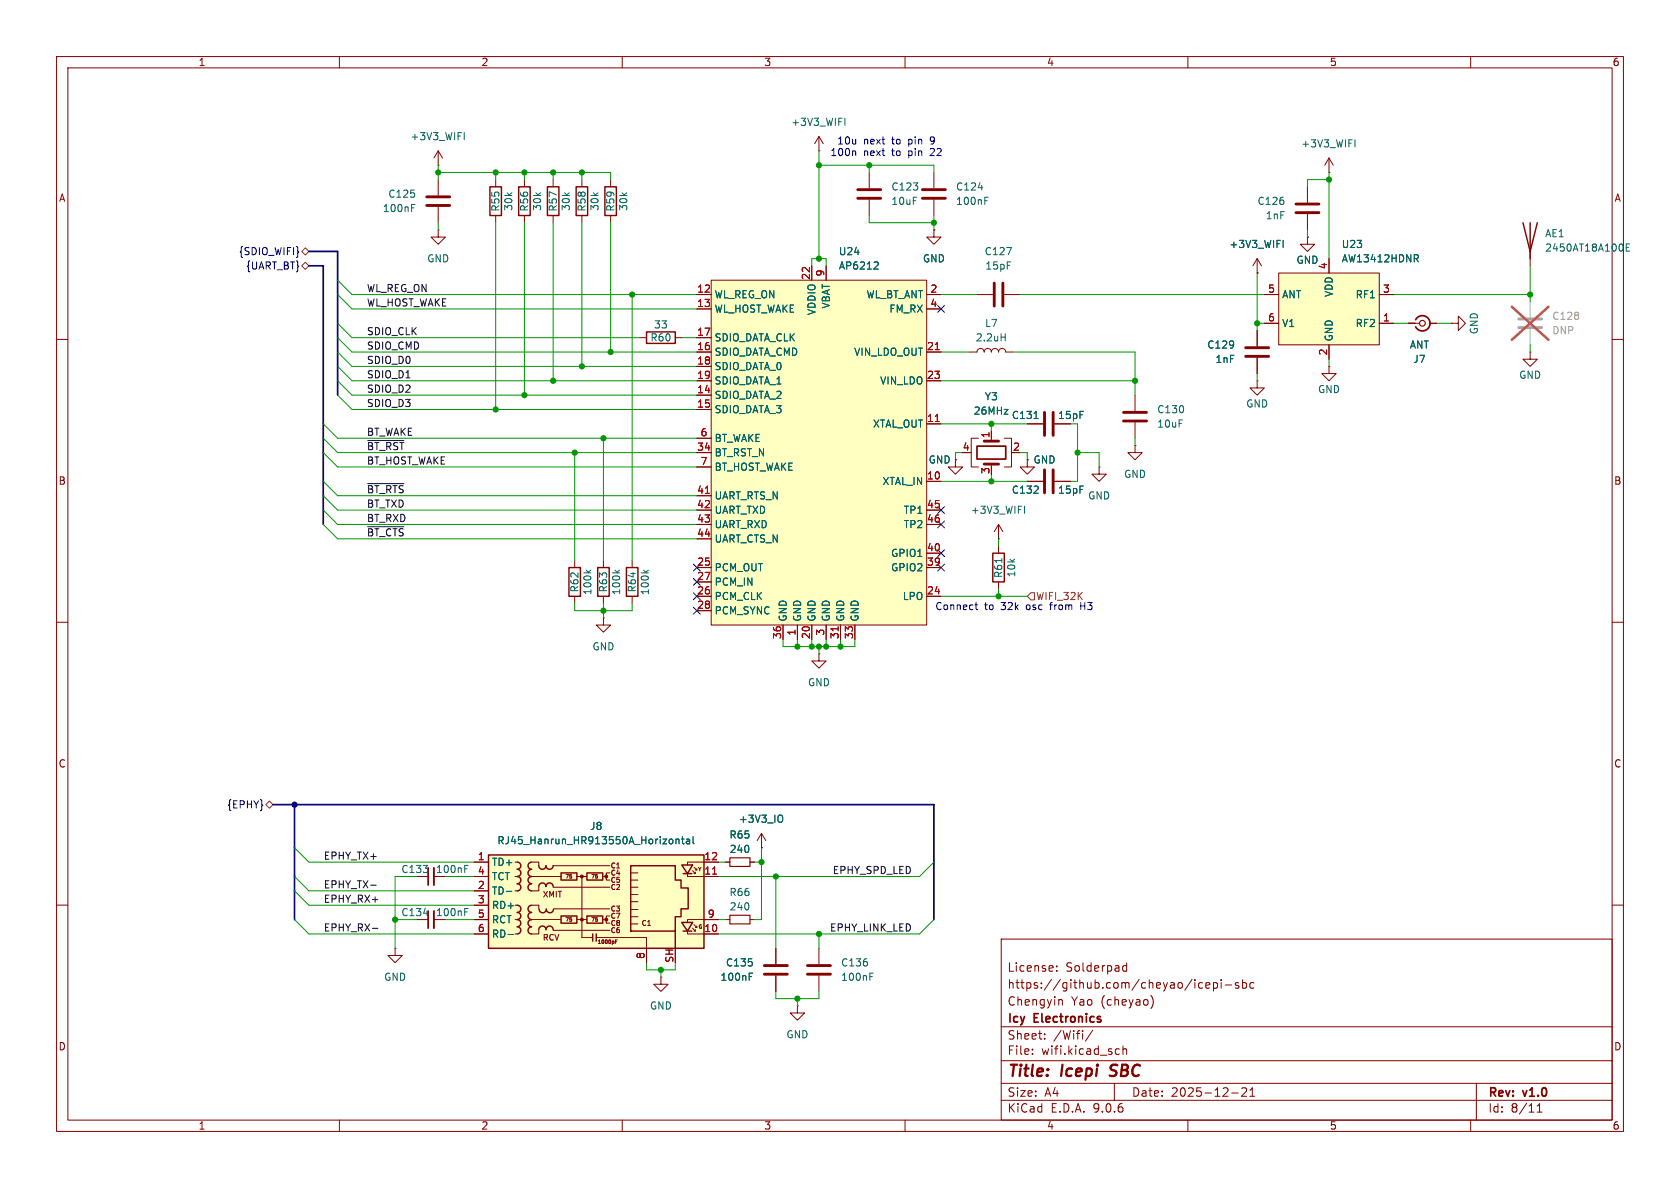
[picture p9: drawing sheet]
<svg xmlns="http://www.w3.org/2000/svg" width="297mm" height="210mm" viewBox="0 0 297 210" stroke-linecap="round" stroke-linejoin="round" font-family="sans-serif">
<g fill="none" stroke="#840000" stroke-width=".18">
<path d="M10 10h277v190h-277zM12 12h273v186h-273zM60 10v2M110 10v2M160 10v2M210 10v2M260 10v2M77.5 31.8v2.7M77.5 36.6v2.8M165.1 40.6v1.3h1.3l-1.3 1.3-1.3-1.3h1.3M165.1 40.6h.1M172.7 52.1h2.8"/>
<path d="M177.5 52.1h2.8M10 60h2M171.4 62.2h1.3a.64 .64 0 0 1 .7-.6 .64 .64 0 0 1 .6 .6 .64 .64 0 0 1 .6-.6 .64 .64 0 0 1 .7 .6 .64 .64 0 0 1 .6-.6 .64 .64 0 0 1 .6 .6 .64 .64 0 0 1 .7-.6 .64 .64 0 0 1 .6 .6h1.3M173 77.5h-1.3v5.1h1.3M175.3 76.2v1.3M177.5 77.5h1.3v5.1h-1.3M181.6 74.9h2.8M186.4 74.9h2.8M270.5 62.2v1.3h1.3l-1.3 1.3-1.3-1.3h1.3M270.5 62.2h.1M285 60h2M101.6 99.1v1.2"/>
<path d="M106.7 99.1v1.2M111.8 99.1v1.2M171.4 80h.3M175.3 82v.6M176.5 95.3h.1M176.5 92.7l-.7 1.3M176.5 92.7l.8 1.3M176.5 92.7v2.6M176.5 96.5v1.3M181.6 85.1h2.8M186.4 85.1h2.8M194.3 82.6v1.2h1.3l-1.3 1.3-1.3-1.3h1.3"/>
<path d="M194.3 82.6h.1M10 110h2M101.6 105.4v1.3M106.7 105.4v1.3M111.8 105.4v1.3M176.5 102.9v1.2M285 110h2M128.3 152.4h.7M132.6 152.4h.7M134.6 149.9h.1M134.6 147.3l-.7 1.3M134.6 147.3l.8 1.3"/>
<path d="M134.6 147.3v2.6M10 160h2M69.8 167.6v1.3h1.3l-1.3 1.3-1.2-1.3h1.2M69.8 167.6h.1M73.7 162.6h2M177 166h108v32h-108zM186.8 171.6v.1M186.8 170.8v.1M187.4 176.7h.2l.2 .2v.8M198.5 171.4l.2 .3 .5-.1M199.2 170.2v1.5M199.2 170.8l-.5-.1-.2 .3"/>
<path d="M203.5 176.1a1.74 1.74 0 0 1 0 2.2M212.6 173.8l-.4-.1-.3 .3v.4l.1 .2h.6M213.2 174.2l.7-.1-.1-.3-.4-.1-.2 .2v.7h.6M214.5 173.8l.5-.1 .2 .3v.4l-.1 .2h-.6M214.5 173.7v1.5M215.9 173.2v.1M215.9 173.7v1M216.6 174.1h1.1M219 173.8l-.4-.1-.2 .2 .1 .2 .5 .2v.3h-.6M219.7 173.8l.4-.1 .3 .3v.4l-.2 .2h-.5M219.7 173.2v1.5M221.7 173.8l-.5-.1-.2 .3v.4l.1 .2h.6"/>
<path d="M285 160h2M60 198v2M110 198v2M160 198v2M177 194.5h108M177 191.5h108M177 187.5h108M177 181.5h108M182.5 186.3v.1M182.5 185.5v.1M184.7 183.6v.1M184.7 182.8v.1"/>
<path d="M193.2 182.1l-1.3 2M197 191.5v3M197.5 185.4l.4 .1M197.9 186.3l-.4 .1M198.5 185.5l.2-.1 .4 .1 .1 .9M198.5 184.9v1.5M210 198v2M217.7 193.2h1.2M219.5 192.4l.6-.1 .2 .1 .1 .3-.9 1.1h.9M221 193.8h.8M221 192.7l.4-.4v1.5M260 198v2"/>
<path d="M261 191.5v6.5M271.7 196.6h.9M271.7 195.5l.5-.4v1.5"/>
</g>
<path d="M196.2 190.1l.2 .1M196.5 188.4l-.1 .2v.4" fill="none" stroke="#840000" stroke-width=".4"/>
<path d="M75.4 34.8h4.1M75.4 36.3h4.1M175.8 50v4.1M177.3 50v4.1M174 78h2.5M184.7 72.9v4.1M186.2 72.9v4.1M174 82h2.5M184.7 83.1v4M186.2 83.1v4" fill="none" stroke="#840000" stroke-width=".51"/>
<path d="M175.5 97.8h2v5.1h-2zM100.6 100.3h2v5.1h-2zM105.7 100.3h2v5.1h-2zM110.7 100.3h2.1v5.1h-2.1z" fill="none" stroke="#840000" stroke-width=".25"/>
<g fill="none" stroke="#006464" stroke-width=".18">
<path d="M72.8 36.7h.4M72.8 36.1h.6M177 59.6h.7M177.7 59v1.3M178 43.8h.8l-.5 1.2M182.8 74h.7M177.1 98.7v.8M181.1 89.5v1.2M103.6 100.8l.5 .5M104.5 100.8l-.5 .3M108.7 100.8l.5 .5M109.5 100.8l-.4 .3"/>
<path d="M113.8 100.8l.5 .5M114.6 100.8l-.5 .3M138.1 144.1l.1 .1a.81 .81 0 0 1-.1 1.2M74.9 161.4h.8M82.2 161.2h.4M82.2 160.6h.6"/>
</g>
<path d="M172.7 78.9h5.1v2.3h-5.1zM75.7 161v3.1" fill="none" stroke="#840000" stroke-width=".3"/>
<path d="M76.7 161v3.1" fill="none" stroke="#840000" stroke-width=".33"/>
<path d="M129 151.6h3.6v1.6h-3.6z" fill="none" stroke="#840000" stroke-width=".2"/>
<path d="M86.4 151.1h38.1v16.5h-38.1z" fill="#ffffc2"/>
<g fill="#840000" stroke="#840000" stroke-width=".18">
<circle cx="102.9" cy="154.9" r=".25"/>
<circle cx="102.9" cy="162.6" r=".25"/>
<circle cx="107.2" cy="154.9" r=".25"/>
<circle cx="107.2" cy="162.6" r=".25"/>
</g>
<g fill="none" stroke="#840000" stroke-width=".18">
<path d="M168.9 81.3v1.3h1.3l-1.3 1.2-1.3-1.2h1.3M168.9 81.3h.1M73.7 154.9h2M83.8 154.9h2.6M83.8 152.4h2.6M83.8 157.5h2.6M91.1 154.9h.3M91.1 152.4h.3M91.1 157.5h.3M94 152.4h1.2v.6M94 154.9h5.2M95.2 156.8v.7h-1.2"/>
<path d="M97.8 153h10M97.8 156.8h10M102 154.9h1.8M102.9 154.9v10.8h1.9M106.7 154.9h.5M107.8 154.3h-.6v1.3h.6M111.5 156.8h1.3M111.5 158.1h1.3M111.5 159.4h1.3M111.5 154.3h1.3M111.5 155.6h1.3M121.5 154.4v.5h5.5"/>
<path d="M122.4 153.9l.5 .5h-.2M122.7 153.3l.5 .5h-.3M122.9 154.2v.2M127 152.4h-5.5v.5M83.8 162.6h2.6M83.8 160h2.6M83.8 165.1h2.6M91.1 162.6h.3M91.1 160h.3M91.1 165.1h.3M94 160h1.2v.7M94 162.6h5.1"/>
<path d="M95.2 164.5v.6h-1.2M97.8 164.5h10M97.9 160.7h9.9M102 162.6h1.8M105.4 165.7h8.9v4.5M106.7 162.6h.5M107.8 161.9h-.6v1.3h.6M108.8 166.5h.2M109.1 166.1h-.3v.7M111.5 160.8h1.3M111.5 162.1h1.3M111.5 163.3h1.3"/>
<path d="M121.5 164.6v.5h5.5M122.4 164.1l.5 .5h-.2M122.7 163.4l.5 .6h-.3M122.9 164.3v.3M127 162.6h-5.5v.5"/>
</g>
<g fill="none" stroke="#840000" stroke-width=".25">
<path d="M86.4 151.1h38.1v16.5h-38.1zM91.4 152.4a.63 .63 0 0 1 .7 .6 .63 .63 0 0 1-.7 .7 .64 .64 0 0 1 .7 .6 .64 .64 0 0 1-.7 .6 .64 .64 0 0 1 .7 .7 .64 .64 0 0 1-.7 .6M91.4 156.2a.64 .64 0 0 1 .7 .6 .64 .64 0 0 1-.7 .7M94 152.4a.63 .63 0 0 0-.6 .6 .63 .63 0 0 0 .6 .7 .64 .64 0 0 0-.7 .6 .64 .64 0 0 0 .7 .6 .64 .64 0 0 0-.7 .7 .64 .64 0 0 0 .7 .6M94 156.2a.63 .63 0 0 0-.6 .6 .63 .63 0 0 0 .6 .7M97.8 153a.64 .64 0 0 1-.6 .7 .64 .64 0 0 1-.7-.7 .64 .64 0 0 1-.6 .7 .64 .64 0 0 1-.7-.7M97.8 156.7a.64 .64 0 0 0-.6-.6 .64 .64 0 0 0-.7 .6 .64 .64 0 0 0-.6-.6 .64 .64 0 0 0-.7 .6M99.2 154.3h2.8v1.3h-2.8zM103.8 154.3h2.8v1.3h-2.8zM111.5 153h7.9v2.6h1v1.4h1.3v3.7h-1.3v1.4h-1v2.5h-7.9zM120.5 152.9h1.9l-.9 1.5zM120.8 154.4h1.5"/>
<path d="M91.4 160a.64 .64 0 0 1 .7 .7 .64 .64 0 0 1-.7 .6M91.4 161.3a.63 .63 0 0 1 .7 .6 .63 .63 0 0 1-.7 .7 .64 .64 0 0 1 .7 .6 .64 .64 0 0 1-.7 .6 .64 .64 0 0 1 .7 .7 .64 .64 0 0 1-.7 .6M94 160a.63 .63 0 0 0-.6 .7 .63 .63 0 0 0 .6 .6M94 161.3a.63 .63 0 0 0-.6 .6 .63 .63 0 0 0 .6 .7 .64 .64 0 0 0-.7 .6 .64 .64 0 0 0 .7 .6 .64 .64 0 0 0-.6 .7 .64 .64 0 0 0 .6 .6M97.8 164.3a.64 .64 0 0 0-.6-.6 .64 .64 0 0 0-.7 .6 .64 .64 0 0 0-.6-.6 .64 .64 0 0 0-.7 .6M97.9 160.7a.64 .64 0 0 1-.7 .7 .64 .64 0 0 1-.6-.7 .64 .64 0 0 1-.7 .7 .64 .64 0 0 1-.6-.7M99.2 161.9h2.8v1.3h-2.8zM103.8 161.9h2.8v1.3h-2.8zM104.8 165.1v1.3M105.4 165.1v1.3M119.4 164.6v3M120.5 163.1h1.9l-.9 1.5z"/>
<path d="M120.8 164.6h1.5"/>
</g>
<path d="M82.2 153.6h.4M82.2 153h.6M89.5 157.6h1M118.7 148.3l.3 .3v.3l-.3 .3M119.5 148.4l.2-.1 .3 .1v.8M119.5 148.3v.9M120.5 148.3h.5M120.6 147.9v1.1l.4 .2M121.4 148.4h.5v.8M121.9 148.6l-.4 .1-.2 .2 .2 .3 .4-.1M122.5 147.9v1.1l.2 .2M89.8 165.2h1" fill="none" stroke="#006464" stroke-width=".18"/>
<path d="M126 154.5h.7" fill="none" stroke="#a90000" stroke-width=".18"/>
<path d="M75.7 153.4v3.1" fill="none" stroke="#840000" stroke-width=".3"/>
<path d="M76.7 153.4v3.1" fill="none" stroke="#840000" stroke-width=".33"/>
<path d="M125.7 49.5h38.1v61h-38.1z" fill="#ffffc2"/>
<g fill="none" stroke="#840000" stroke-width=".18">
<path d="M77.5 29.2h.1M77.5 26.7l-.8 1.2M77.5 26.7l.7 1.2M77.5 26.7v2.5M87.6 31.8v1.2M87.6 38.1v1.3M92.7 31.8v1.2M92.7 38.1v1.3M97.8 31.8v1.2M97.8 38.1v1.3M77.5 40.6v1.3h1.2l-1.2 1.3-1.3-1.3h1.3M77.5 40.6h.1"/>
<path d="M123.2 52.1h2.5M123.2 54.6h2.5M123.2 59.7h2.5M125.7 49.5h38.1v61h-38.1zM143.5 47v2.5M146 47v2.5M163.8 52.1h2.6M163.8 54.6h2.6M248.9 57.2h2.1M252.7 57.2h1.3M256.5 57.2h1.3v1.2l1.3-1.2-1.3-1.3v1.3M256.5 57.2h.1"/>
<path d="M270.5 44.5v2.5M123.2 62.2h2.5M123.2 64.8h2.5M123.2 67.3h2.5M123.2 69.9h2.5M123.2 72.4h2.5M123.2 77.5h2.5M163.8 62.2h2.6M163.8 67.3h2.6M163.8 74.9h2.6M200.7 78.7v1.3h1.2l-1.2 1.3-1.3-1.3h1.3M200.7 78.7h.1"/>
<path d="M200.7 69.9v2.7M200.7 74.7v2.8M234.9 64.8v1.2h1.3l-1.3 1.3-1.2-1.3h1.2M234.9 64.8h.1M123.2 80h2.5M123.2 82.6h2.5M123.2 87.6h2.5M123.2 90.2h2.5M123.2 92.7h2.5M123.2 95.3h2.5M163.8 90.2h2.6M163.8 92.7h2.6"/>
<path d="M163.8 85.1h2.6M163.8 97.8h2.6M181.6 81.3v1.3h1.3l-1.3 1.2-1.3-1.2h1.3M181.6 81.3h.1M123.2 100.3h2.5M123.2 102.9h2.5M123.2 105.4h2.5M123.2 108h2.5M138.4 110.5v2.5M141 110.5v2.5M143.5 110.5v2.5M146 110.5v2.5"/>
<path d="M148.6 110.5v2.5M151.1 110.5v2.5M163.8 100.3h2.6M163.8 105.4h2.6M116.8 172.7v1.3h1.3l-1.3 1.3-1.2-1.3h1.2M116.8 172.7h.1M128.3 162.6h.7M132.6 162.6h.7M137.2 167.6v2.8M137.2 172.5v2.8M141 177.8v1.3h1.2l-1.2 1.2-1.3-1.2h1.3M141 177.8h.1"/>
<path d="M144.8 167.6v2.8M144.8 172.5v2.8"/>
</g>
<path d="M165.3 61.8h.8M165.3 74.5h.8M124.7 87.2h.7M148.2 110.8v.7" fill="none" stroke="#a90000" stroke-width=".18"/>
<path d="M82.1 23.4v1.3M155 46.3l.3 .2-.1 .3-.7 .8h.8M287.5 43.7h.4M288.1 43.1h-.6v1.3h.6M132.5 172.6h.4M132.5 172h.6M153.8 172.6h.4M153.8 172h.6" fill="none" stroke="#006464" stroke-width=".18"/>
<g fill="none" stroke="#840000" stroke-width=".2">
<path d="M129 161.8h3.6v1.5h-3.6z"/>
<circle cx="251.5" cy="57.2" r=".51"/>
</g>
<path d="M86.6 33h2v5.1h-2zM91.7 33h2v5.1h-2zM96.8 33h2v5.1h-2zM269.2 39.4l1.3 5.1 1.3-5.1M270.5 39.4v6.3" fill="none" stroke="#840000" stroke-width=".25"/>
<path d="M198.6 72.9h4.1M198.6 74.4h4.1M135.1 170.7h4.1M135.1 172.2h4.1M142.7 170.7h4.1M142.7 172.2h4.1" fill="none" stroke="#840000" stroke-width=".51"/>
<path d="M250.3 56.5a1.35 1.35 0 0 1 2-.4 1.35 1.35 0 0 1 0 2.1 1.35 1.35 0 0 1-2-.4" fill="none" stroke="#840000" stroke-width=".3"/>
<path d="M226.1 48.3h17.7v12.7h-17.7z" fill="#ffffc2"/>
<g fill="none" stroke="#840000" stroke-width=".18">
<path d="M102.9 31.8v1.2M102.9 38.1v1.3M107.9 31.8v1.2M107.9 38.1v1.3M144.8 26.7h.1M144.8 24.1l-.8 1.3M144.8 24.1l.7 1.3M144.8 24.1v2.6M153.7 30.5v2.8M153.7 35.3v2.8M165.1 30.5v2.8M165.1 35.3v2.8"/>
<path d="M231.1 33v2.8M231.1 37.8v2.8M234.9 30.5h.1M234.9 27.9v2.6M234.9 27.9l-.7 1.3M234.9 27.9l.8 1.3M113 59.7h1.3M119.4 59.7h1.2M123.2 52.1h2.5M123.2 59.7h2.5M123.2 54.6h2.5M143.5 47v2.5"/>
<path d="M146 47v2.5M163.8 52.1h2.6M163.8 54.6h2.6M165.1 40.6h.1M222.2 48.3h.1M222.2 45.7v2.6M222.2 58.4v2.8M222.2 45.7l-.7 1.3M222.2 45.7l.8 1.3M223.5 52.1h2.6M223.5 57.2h2.6M226.1 48.3h17.7v12.7h-17.7z"/>
<path d="M231.1 41.9v1.3h1.3l-1.3 1.3-1.2-1.3h1.2M231.1 41.9h.1M234.9 45.7v2.6M243.8 52.1h2.6M243.8 57.2h2.6M248.9 57.2h1.3M252.7 57.2h1.3M123.2 62.2h2.5M123.2 64.8h2.5M123.2 67.3h2.5M123.2 69.9h2.5M123.2 72.4h2.5"/>
<path d="M123.2 77.5h2.5M163.8 62.2h2.6M163.8 67.3h2.6M163.8 74.9h2.6M175.3 76.2v1.3M181.6 74.9h2.8M186.4 74.9h2.8M222.2 67.3v1.3h1.3l-1.3 1.3-1.2-1.3h1.2M222.2 67.3h.1M222.2 63.2v2.8M234.9 61v2.5M123.2 80h2.5"/>
<path d="M123.2 82.6h2.5M123.2 87.6h2.5M123.2 90.2h2.5M123.2 92.7h2.5M123.2 95.3h2.5M163.8 90.2h2.6M163.8 92.7h2.6M163.8 85.1h2.6M163.8 97.8h2.6M168.9 81.3h.1M181.6 81.3h.1M181.6 85.1h2.8"/>
<path d="M186.4 85.1h2.8M106.7 109.2v1.3h1.2l-1.2 1.3-1.3-1.3h1.3M106.7 109.2h.1M123.2 100.3h2.5M123.2 102.9h2.5M123.2 105.4h2.5M123.2 108h2.5M138.4 110.5v2.5M141 110.5v2.5M143.5 110.5v2.5M144.8 115.6v1.2h1.2l-1.2 1.3-1.3-1.3h1.3M144.8 115.6h.1"/>
<path d="M146 110.5v2.5M148.6 110.5v2.5M151.1 110.5v2.5M163.8 100.3h2.6M163.8 105.4h2.6M83.8 152.4h2.6M83.8 154.9h2.6M83.8 157.5h2.6M124.5 152.4h2.5M124.5 154.9h2.5M128.3 152.4h.7M132.6 152.4h.7"/>
<path d="M134.6 149.9h.1M83.8 160h2.6M83.8 162.6h2.6M83.8 165.1h2.6M114.3 167.6v2.6M124.5 162.6h2.5M124.5 165.1h2.5M137.2 167.6v2.8M137.2 172.5v2.8"/>
</g>
<g fill="none" stroke="#006464" stroke-width=".18">
<path d="M149.4 20.9v1.3M173 33.2h.7M174.1 35.5h.4M174.1 34.9h.6M239.5 24.7v1.3M155 46.3l.3 .2-.1 .3-.7 .8h.8M226.8 42.5v1.3M250.3 45.7l.5 .6M250.5 45l.3 .3-.1 .3-.2 .1M182.8 74h.7M89.5 157.6h1M118.7 148.3l.3 .3v.3l-.3 .3"/>
<path d="M119.5 148.4l.2-.1 .3 .1v.8M119.5 148.3v.9M120.5 148.3h.5M120.6 147.9v1.1l.4 .2M121.4 148.4h.5v.8M121.9 148.6l-.4 .1-.2 .2 .2 .3 .4-.1M122.5 147.9v1.1l.2 .2M138.1 144.1l.1 .1a.81 .81 0 0 1-.1 1.2M89.8 165.2h1M132.5 172.6h.4M132.5 172h.6"/>
</g>
<path d="M151.6 33.5h4.1M151.6 35.1h4.1M163.1 33.5h4M163.1 35.1h4M229.1 36.1h4.1M229.1 37.6h4.1M220.2 61.5h4.1M220.2 63h4.1" fill="none" stroke="#840000" stroke-width=".51"/>
<path d="M268.5 56.4h4M268.5 57.9h4" fill="none" stroke="#a1a1a1" stroke-width=".51"/>
<path d="M270.5 53.3v2.8M270.5 58.2v2.8" fill="none" stroke="#a1a1a1" stroke-width=".18"/>
<path d="M267.3 54.2l6.4 5.9M273.7 54.2l-6.4 5.9" fill="none" stroke="#e65255" stroke-width=".46"/>
<path d="M101.9 33h2v5.1h-2zM106.9 33h2.1v5.1h-2.1zM114.3 58.7h5.1v2h-5.1z" fill="none" stroke="#840000" stroke-width=".25"/>
<path d="M53.3 47l.7-.6 .6 .6-.6 .6zM53.3 44.5l.7-.7 .6 .7-.6 .6zM182.2 104.8h.7v1.2h-.7l-.6-.6zM47.6 141.6l.7 .6-.7 .7-.6-.7z" fill="none" stroke="#725600" stroke-width=".18"/>
<path d="M65 77.9h6.4M65 93.1h6.4M65 85.5h6.4M65.5 156.5h1M65.8 164.1h1" fill="none" stroke="#0f0f0f" stroke-width=".18"/>
<path d="M54.6 47h2.5v45.7M54.6 44.5h5.1v25.4M48.3 142.2h116.8v20.4M52.1 142.2v20.4" fill="none" stroke="#000084" stroke-width=".3"/>
<g fill="none" stroke="#009600" stroke-width=".18">
<path d="M77.5 30.5h30.4v1.3M77.5 29.2v2.6M77.5 39.4v1.2M87.6 30.5v1.3M87.6 39.4v33M92.7 30.5v1.3M92.7 39.4v30.5M97.8 30.5v1.3M97.8 39.4v27.9M102.9 30.5v1.3M102.9 39.4v25.4M107.9 39.4v22.8"/>
<path d="M144.8 26.7v19M144.8 29.2h20.3v1.3M153.7 29.2v1.3M153.7 38.1v1.3h11.4M165.1 38.1v2.5M234.9 30.5v15.2M234.9 31.8h-3.8v1.2M59.7 49.5l2.5 2.6h61M59.7 59.7l2.5 2.5h61M59.7 57.2l2.5 2.5h50.8M59.7 52.1l2.5 2.5h61M111.8 52.1v47"/>
<path d="M120.6 59.7h2.6M143.5 47v-1.3h2.5v1.3M166.4 52.1h6.3M180.3 52.1h43.2M222.2 57.2h1.3M222.2 48.3v10.1M231.1 40.6v1.3M246.4 52.1h24.1M246.4 57.2h2.5M254 57.2h2.5M270.5 47v6.3M57.1 74.9l2.6 2.6h63.5"/>
<path d="M57.1 77.5l2.6 2.5h63.5M59.7 64.8l2.5 2.5h61M59.7 69.9l2.5 2.5h61M59.7 67.3l2.5 2.6h61M59.7 62.2l2.5 2.6h61M106.7 77.5v21.6M166.4 67.3h34.3M166.4 62.2h5M166.4 74.9h15.2M175.3 74.9v1.3M179.1 62.2h21.6v7.7M190.5 74.9v10.2h-1.3"/>
<path d="M200.7 77.5v1.2M222.2 66v1.3M234.9 63.5v1.3M270.5 61v1.2M57.1 87.6l2.6 2.6h63.5M57.1 80l2.6 2.6h63.5M57.1 85.1l2.6 2.5h63.5M57.1 90.2l2.6 2.5h63.5M57.1 92.7l2.6 2.6h63.5M101.6 80v19.1M166.4 85.1h15.2M170.2 80h-1.3v1.3"/>
<path d="M175.3 83.8v1.3M176.5 95.3v1.2M180.3 80h1.3v1.3M190.5 80h3.8v2.6M101.6 106.7v1.3h10.2v-1.3M106.7 106.7v2.5M138.4 113v1.3h12.7v-1.3M141 113v1.3M143.5 113v1.3M144.8 114.3v1.3M146 113v1.3M148.6 113v1.3"/>
<path d="M166.4 105.4h15.2M176.5 104.1v1.3M52.1 149.9l2.5 2.5h29.2M52.1 157.5l2.5 2.5h29.2M52.1 154.9l2.5 2.6h29.2M73.7 154.9h-3.9v12.7M78.7 154.9h5.1M127 152.4h1.3M133.3 152.4h1.3M134.6 149.9v12.7h-1.3M137.2 154.9v12.7M165.1 152.4l-2.5 2.5h-35.6"/>
<path d="M52.1 162.6l2.5 2.5h29.2M69.8 162.6h3.9M78.7 162.6h5.1M114.3 170.2v1.3h5.1v-1.3M116.8 171.5v1.2M127 162.6h1.3M137.2 175.3v1.2h7.6v-1.2M141 176.5v1.3M144.8 165.1v2.5M165.1 162.6l-2.5 2.5h-35.6"/>
</g>
<g fill="none" stroke="#000084" stroke-width=".18">
<path d="M165.8 54l1.2 1.2M167 54l-1.2 1.2M122.6 99.7l1.2 1.2M123.8 99.7l-1.2 1.2M165.8 89.6l1.2 1.2M165.8 92.1l1.2 1.2M165.8 97.2l1.2 1.2M165.8 99.7l1.2 1.2M167 89.6l-1.2 1.2M167 92.1l-1.2 1.2M167 97.2l-1.2 1.2M167 99.7l-1.2 1.2"/>
<path d="M122.6 107.3l1.2 1.3M122.6 104.8l1.2 1.2M122.6 102.3l1.2 1.2M123.8 107.3l-1.2 1.3M123.8 104.8l-1.2 1.2M123.8 102.3l-1.2 1.2"/>
</g>
<path d="M151.1 26.7l.2 .1v.7M172.4 106.9h.5M172.6 106.5v1.1l.3 .2M191.1 106.5v1.3M191.1 107.1h.7" fill="none" stroke="#0000c2" stroke-width=".18"/>
<path d="M165.3 61.8h.8M165.3 74.5h.8M124.7 87.2h.7M148.2 110.8v.7M126 154.5h.7" fill="none" stroke="#a90000" stroke-width=".18"/>
<g fill="#009600" stroke="#009600" stroke-width=".18">
<circle cx="143.5" cy="114.3" r=".46"/>
<circle cx="141" cy="114.3" r=".46"/>
<circle cx="144.8" cy="114.3" r=".46"/>
<circle cx="148.6" cy="114.3" r=".46"/>
<circle cx="106.7" cy="108" r=".46"/>
<circle cx="146" cy="114.3" r=".46"/>
<circle cx="106.7" cy="77.5" r=".46"/>
<circle cx="101.6" cy="80" r=".46"/>
<circle cx="153.7" cy="29.2" r=".46"/>
<circle cx="176.5" cy="105.4" r=".46"/>
<circle cx="165.1" cy="39.4" r=".46"/>
<circle cx="111.8" cy="52.1" r=".46"/>
<circle cx="107.9" cy="62.2" r=".46"/>
<circle cx="144.8" cy="45.7" r=".46"/>
<circle cx="175.3" cy="85.1" r=".46"/>
<circle cx="190.5" cy="80" r=".46"/>
<circle cx="200.7" cy="67.3" r=".46"/>
<circle cx="175.3" cy="74.9" r=".46"/>
<circle cx="141" cy="176.5" r=".46"/>
<circle cx="134.6" cy="152.4" r=".46"/>
<circle cx="144.8" cy="165.1" r=".46"/>
<circle cx="137.2" cy="154.9" r=".46"/>
<circle cx="222.2" cy="57.2" r=".46"/>
<circle cx="270.5" cy="52.1" r=".46"/>
<circle cx="234.9" cy="31.8" r=".46"/>
<circle cx="87.6" cy="30.5" r=".46"/>
<circle cx="92.7" cy="30.5" r=".46"/>
<circle cx="97.8" cy="30.5" r=".46"/>
<circle cx="77.5" cy="30.5" r=".46"/>
<circle cx="116.8" cy="171.5" r=".46"/>
<circle cx="69.8" cy="162.6" r=".46"/>
<circle cx="102.9" cy="64.8" r=".46"/>
<circle cx="87.6" cy="72.4" r=".46"/>
<circle cx="92.7" cy="69.9" r=".46"/>
<circle cx="97.8" cy="67.3" r=".46"/>
<circle cx="102.9" cy="30.5" r=".46"/>
<circle cx="144.8" cy="29.2" r=".46"/>
</g>
<circle cx="52.1" cy="142.2" r=".46" fill="#000084" stroke="#000084" stroke-width=".18"/>
<g font-size="2.8" fill="#840000">
<text x="178" y="190.9">Title:</text>
<text x="187.7" y="190.9">Icepi</text>
<text x="197.1" y="190.9">SBC</text>
</g>
<g font-size="2.1" fill="#840000">
<text x="178" y="172">License:</text>
<text x="188.4" y="172">Solderpad</text>
<text x="178" y="178">Chengyin</text>
<text x="178" y="175">https://github.com/cheyao/icepi-sbc</text>
<text x="189.4" y="178">Yao</text>
<text x="194.7" y="178">(cheyao)</text>
<text x="178" y="184">Sheet:</text>
<text x="178" y="181.2">Icy</text>
<text x="182.9" y="181.2">Electronics</text>
<text x="186.2" y="184">/Wifi/</text>
<text x="178" y="186.7">File:</text>
<text x="184.1" y="186.7">wifi.kicad_sch</text>
<text x="178" y="196.9">KiCad</text>
<text x="178" y="194.1">Size:</text>
<text x="184.7" y="194.1">A4</text>
<text x="185.7" y="196.9">E.D.A.</text>
<text x="193.3" y="196.9">9.0.6</text>
<text x="200" y="194.1">Date:</text>
<text x="207" y="194.1">2025-12-21</text>
<text x="263" y="194.3">Rev:</text>
<text x="263" y="196.9">Id:</text>
<text x="267.1" y="196.9">8/11</text>
<text x="269.4" y="194.3">v1.0</text>
</g>
<g font-size="1.8" fill="#840000">
<text x="35" y="11.9">1</text>
<text x="85" y="11.9">2</text>
<text x="135" y="11.9">3</text>
<text x="185" y="11.9">4</text>
<text x="235" y="11.9">5</text>
<text x="285" y="11.9">6</text>
<text x="10.3" y="35.9">A</text>
<text x="285.3" y="35.9">A</text>
<text x="10.3" y="85.9">B</text>
<text x="285.3" y="85.9">B</text>
<text x="10.3" y="135.9">C</text>
<text x="285.3" y="135.9">C</text>
<text x="10.3" y="185.9">D</text>
<text x="285.3" y="185.9">D</text>
<text x="35" y="199.9">1</text>
<text x="85" y="199.9">2</text>
<text x="135" y="199.9">3</text>
<text x="185" y="199.9">4</text>
<text x="235" y="199.9">5</text>
<text x="285" y="199.9">6</text>
</g>
<g font-size="1.8" fill="#006464">
<text x="139.8" y="22.5">+3V3_WIFI</text>
<text x="72.5" y="25">+3V3_WIFI</text>
<text x="229.9" y="26.3">+3V3_WIFI</text>
<text x="68.5" y="35.2">C125</text>
<text x="157.5" y="33.9">C123</text>
<text x="168.9" y="33.9">C124</text>
<text x="67.6" y="37.7">100nF</text>
<text x="88.5" y="37.5" transform="rotate(-90 88.5 37.5)">R55</text>
<text x="90.8" y="37.4" transform="rotate(-90 90.8 37.4)">30k</text>
<text x="93.6" y="37.5" transform="rotate(-90 93.6 37.5)">R56</text>
<text x="95.9" y="37.4" transform="rotate(-90 95.9 37.4)">30k</text>
<text x="98.7" y="37.5" transform="rotate(-90 98.7 37.5)">R57</text>
<text x="100.9" y="37.4" transform="rotate(-90 100.9 37.4)">30k</text>
<text x="103.7" y="37.5" transform="rotate(-90 103.7 37.5)">R58</text>
<text x="106" y="37.4" transform="rotate(-90 106 37.4)">30k</text>
<text x="108.8" y="37.5" transform="rotate(-90 108.8 37.5)">R59</text>
<text x="111.1" y="37.4" transform="rotate(-90 111.1 37.4)">30k</text>
<text x="157.5" y="36.4">10uF</text>
<text x="168.9" y="36.4">100nF</text>
<text x="222.2" y="36.4">C126</text>
<text x="223.7" y="39">1nF</text>
<text x="75.4" y="46.6">GND</text>
<text x="148.2" y="45.3">U24</text>
<text x="148.2" y="47.9">AP6212</text>
<text x="163.1" y="46.6">GND</text>
<text x="174" y="45.3">C127</text>
<text x="174.1" y="47.9">15pF</text>
<text x="217.2" y="44">+3V3_WIFI</text>
<text x="229.1" y="46.8">GND</text>
<text x="237.1" y="44">U23</text>
<text x="237.1" y="46.6">AW13412HDNR</text>
<text x="273.1" y="42.1">AE1</text>
<text x="273.1" y="44.7">2450AT18A100E</text>
<text x="126.2" y="52.9">WL_REG_ON</text>
<text x="153.1" y="52.9">WL_BT_ANT</text>
<text x="226.6" y="52.9">ANT</text>
<text x="235.8" y="52.6" transform="rotate(-90 235.8 52.6)">VDD</text>
<text x="239.6" y="52.9">RF1</text>
<text x="115.5" y="58.3">33</text>
<text x="126.2" y="55.5">WL_HOST_WAKE</text>
<text x="144.4" y="55.8" transform="rotate(-90 144.4 55.8)">VDDIO</text>
<text x="146.9" y="54.7" transform="rotate(-90 146.9 54.7)">VBAT</text>
<text x="157.1" y="55.5">FM_RX</text>
<text x="174" y="58">L7</text>
<text x="226.6" y="58">V1</text>
<text x="239.6" y="58">RF2</text>
<text x="261.5" y="59.2" transform="rotate(-90 261.5 59.2)">GND</text>
<text x="114.9" y="60.6">R60</text>
<text x="126.2" y="60.6">SDIO_DATA_CLK</text>
<text x="126.2" y="63.1">SDIO_DATA_CMD</text>
<text x="126.2" y="65.6">SDIO_DATA_0</text>
<text x="150.9" y="63.1">VIN_LDO_OUT</text>
<text x="172.4" y="60.6">2.2uH</text>
<text x="213.3" y="61.8">C129</text>
<text x="214.8" y="64.4">1nF</text>
<text x="235.8" y="60.5" transform="rotate(-90 235.8 60.5)">GND</text>
<text x="249.1" y="61.8">ANT</text>
<text x="249.8" y="64.4">J7</text>
<text x="126.2" y="68.2">SDIO_DATA_1</text>
<text x="126.2" y="70.7">SDIO_DATA_2</text>
<text x="155.5" y="68.2">VIN_LDO</text>
<text x="174" y="71">Y3</text>
<text x="232.9" y="69.7">GND</text>
<text x="268.5" y="67.2">GND</text>
<text x="126.2" y="73.3">SDIO_DATA_3</text>
<text x="154.2" y="75.8">XTAL_OUT</text>
<text x="172" y="73.5">26MHz</text>
<text x="178.8" y="74.3">C131</text>
<text x="187" y="74.3">15pF</text>
<text x="204.5" y="73.3">C130</text>
<text x="204.5" y="75.8">10uF</text>
<text x="220.2" y="72.2">GND</text>
<text x="126.2" y="78.3">BT_WAKE</text>
<text x="126.2" y="80.9">BT_RST_N</text>
<text x="126.2" y="83.4">BT_HOST_WAKE</text>
<text x="164.1" y="82.1">GND</text>
<text x="182.6" y="82.1">GND</text>
<text x="126.2" y="88.5">UART_RTS_N</text>
<text x="155.9" y="86">XTAL_IN</text>
<text x="178.8" y="87.5">C132</text>
<text x="187" y="87.5">15pF</text>
<text x="192.3" y="88.5">GND</text>
<text x="198.6" y="84.7">GND</text>
<text x="126.2" y="91">UART_TXD</text>
<text x="126.2" y="93.6">UART_RXD</text>
<text x="159.7" y="91">TP1</text>
<text x="159.7" y="93.6">TP2</text>
<text x="171.5" y="91">+3V3_WIFI</text>
<text x="126.2" y="96.1">UART_CTS_N</text>
<text x="126.2" y="101.2">PCM_OUT</text>
<text x="157.4" y="98.7">GPIO1</text>
<text x="157.4" y="101.2">GPIO2</text>
<text x="102.5" y="104.8" transform="rotate(-90 102.5 104.8)">R62</text>
<text x="104.7" y="105.3" transform="rotate(-90 104.7 105.3)">100k</text>
<text x="107.5" y="104.8" transform="rotate(-90 107.5 104.8)">R63</text>
<text x="109.8" y="105.3" transform="rotate(-90 109.8 105.3)">100k</text>
<text x="112.6" y="104.8" transform="rotate(-90 112.6 104.8)">R64</text>
<text x="114.9" y="105.3" transform="rotate(-90 114.9 105.3)">100k</text>
<text x="126.2" y="103.7">PCM_IN</text>
<text x="126.2" y="106.3">PCM_CLK</text>
<text x="159.5" y="106.3">LPO</text>
<text x="177.4" y="102.3" transform="rotate(-90 177.4 102.3)">R61</text>
<text x="179.7" y="102.2" transform="rotate(-90 179.7 102.2)">10k</text>
<text x="126.2" y="108.8">PCM_SYNC</text>
<text x="139.3" y="110" transform="rotate(-90 139.3 110)">GND</text>
<text x="141.8" y="110" transform="rotate(-90 141.8 110)">GND</text>
<text x="144.4" y="110" transform="rotate(-90 144.4 110)">GND</text>
<text x="146.9" y="110" transform="rotate(-90 146.9 110)">GND</text>
<text x="149.5" y="110" transform="rotate(-90 149.5 110)">GND</text>
<text x="152" y="110" transform="rotate(-90 152 110)">GND</text>
<text x="104.6" y="115.2">GND</text>
<text x="142.7" y="121.5">GND</text>
<text x="87.8" y="149.5">RJ45_Hanrun_HR913550A_Horizontal</text>
<text x="104.2" y="146.9">J8</text>
<text x="128.9" y="148.4">R65</text>
<text x="130.5" y="145.6">+3V3_IO</text>
<text x="70.9" y="154.5">C133</text>
<text x="77" y="154.5">100nF</text>
<text x="86.9" y="153.3">TD+</text>
<text x="86.9" y="155.8">TCT</text>
<text x="128.9" y="151">240</text>
<text x="86.9" y="158.3">TD-</text>
<text x="86.9" y="160.9">RD+</text>
<text x="128.9" y="158.6">R66</text>
<text x="128.9" y="161.1">240</text>
<text x="70.9" y="162.2">C134</text>
<text x="77" y="162.2">100nF</text>
<text x="86.9" y="163.4">RCT</text>
<text x="86.9" y="166">RD-</text>
<text x="67.8" y="173.6">GND</text>
<text x="127.3" y="173.6">100nF</text>
<text x="128.2" y="171">C135</text>
<text x="148.6" y="171">C136</text>
<text x="148.6" y="173.6">100nF</text>
<text x="114.8" y="178.7">GND</text>
<text x="138.9" y="183.7">GND</text>
</g>
<g font-size="1.8" fill="#0000c2">
<text x="146.7" y="27.8">100n</text>
<text x="147.9" y="25.8">10u</text>
<text x="152.6" y="25.8">next</text>
<text x="152.6" y="27.8">next</text>
<text x="157.8" y="25.8">to</text>
<text x="157.8" y="27.8">to</text>
<text x="160.9" y="25.8">pin</text>
<text x="160.9" y="27.8">pin</text>
<text x="164.9" y="25.8">9</text>
<text x="164.9" y="27.8">22</text>
<text x="165.3" y="108.1">Connect</text>
<text x="174" y="108.1">to</text>
<text x="177.1" y="108.1">32k</text>
<text x="181.7" y="108.1">osc</text>
<text x="186.1" y="108.1">from</text>
<text x="191.7" y="108.1">H3</text>
</g>
<g font-size="1.8" fill="#000084">
<text x="42.1" y="45.3">{SDIO_WIFI}</text>
<text x="43.4" y="47.9">{UART_BT}</text>
<text x="40.1" y="143.1">{EPHY}</text>
</g>
<g font-size="1.8" fill="#a90000">
<text x="234.7" y="47.7" transform="rotate(-90 234.7 47.7)">4</text>
<text x="123.1" y="51.8">12</text>
<text x="143.3" y="49.6" transform="rotate(-90 143.3 49.6)">22</text>
<text x="145.8" y="49" transform="rotate(-90 145.8 49)">9</text>
<text x="164.4" y="51.8">2</text>
<text x="224.1" y="51.8">5</text>
<text x="244.4" y="51.8">3</text>
<text x="123.1" y="54.4">13</text>
<text x="123.1" y="59.4">17</text>
<text x="164.4" y="54.4">4</text>
<text x="224.1" y="56.9">6</text>
<text x="244.4" y="56.9">1</text>
<text x="123.1" y="62">16</text>
<text x="123.1" y="64.5">18</text>
<text x="163.8" y="62">21</text>
<text x="234.7" y="62.9" transform="rotate(-90 234.7 62.9)">2</text>
<text x="123.1" y="67.1">19</text>
<text x="123.1" y="69.6">14</text>
<text x="163.8" y="67.1">23</text>
<text x="123.1" y="72.1">15</text>
<text x="123.8" y="77.2">6</text>
<text x="163.8" y="74.7">11</text>
<text x="175" y="77.5" transform="rotate(-90 175 77.5)">1</text>
<text x="123.1" y="79.8">34</text>
<text x="123.8" y="82.3">7</text>
<text x="170.1" y="79.8">4</text>
<text x="175" y="83.9" transform="rotate(-90 175 83.9)">3</text>
<text x="179" y="79.8">2</text>
<text x="123.1" y="87.4">41</text>
<text x="123.1" y="89.9">42</text>
<text x="163.8" y="84.8">10</text>
<text x="163.8" y="89.9">45</text>
<text x="123.1" y="92.5">43</text>
<text x="123.1" y="95">44</text>
<text x="163.8" y="92.5">46</text>
<text x="123.1" y="100.1">25</text>
<text x="163.8" y="97.5">40</text>
<text x="163.8" y="100.1">39</text>
<text x="123.1" y="102.6">27</text>
<text x="123.1" y="105.2">26</text>
<text x="123.1" y="107.7">28</text>
<text x="163.8" y="105.2">24</text>
<text x="138.2" y="113.1" transform="rotate(-90 138.2 113.1)">36</text>
<text x="140.7" y="112.5" transform="rotate(-90 140.7 112.5)">1</text>
<text x="143.3" y="113.1" transform="rotate(-90 143.3 113.1)">20</text>
<text x="145.8" y="112.5" transform="rotate(-90 145.8 112.5)">3</text>
<text x="148.3" y="113.1" transform="rotate(-90 148.3 113.1)">31</text>
<text x="150.9" y="113.1" transform="rotate(-90 150.9 113.1)">33</text>
<text x="84.4" y="152.1">1</text>
<text x="84.4" y="154.7">4</text>
<text x="124.4" y="152.1">12</text>
<text x="124.4" y="154.7">11</text>
<text x="84.4" y="157.2">2</text>
<text x="84.4" y="159.8">3</text>
<text x="84.4" y="162.3">5</text>
<text x="84.4" y="164.8">6</text>
<text x="124.4" y="164.8">10</text>
<text x="125" y="162.3">9</text>
<text x="114" y="169.6" transform="rotate(-90 114 169.6)">8</text>
<text x="119.1" y="170.3" transform="rotate(-90 119.1 170.3)">SH</text>
</g>
<g font-size="1.8" fill="#0f0f0f">
<text x="64.8" y="51.7">WL_REG_ON</text>
<text x="64.8" y="54.3">WL_HOST_WAKE</text>
<text x="64.8" y="59.3">SDIO_CLK</text>
<text x="64.8" y="64.4">SDIO_D0</text>
<text x="64.8" y="61.9">SDIO_CMD</text>
<text x="64.8" y="69.5">SDIO_D2</text>
<text x="64.8" y="67">SDIO_D1</text>
<text x="64.8" y="77.1">BT_WAKE</text>
<text x="64.8" y="72">SDIO_D3</text>
<text x="64.8" y="79.7">~{BT_RST}</text>
<text x="64.8" y="82.2">BT_HOST_WAKE</text>
<text x="64.8" y="87.3">~{BT_RTS}</text>
<text x="64.8" y="89.8">BT_TXD</text>
<text x="64.8" y="94.9">~{BT_CTS}</text>
<text x="64.8" y="92.4">BT_RXD</text>
<text x="57.1" y="152.1">EPHY_TX+</text>
<text x="147.1" y="154.6">EPHY_SPD_LED</text>
<text x="57.1" y="159.7">EPHY_RX+</text>
<text x="57.1" y="157.1">EPHY_TX-</text>
<text x="57.1" y="164.8">EPHY_RX-</text>
<text x="146.6" y="164.8">EPHY_LINK_LED</text>
</g>
<g font-size="1.8" fill="#989898">
<text x="274.3" y="56.7">C128</text>
<text x="274.3" y="59.3">DNP</text>
</g>
<text font-size="1.8" fill="#725600" x="183.1" y="106.3">WIFI_32K</text>
<g font-size="1.4" fill="#840000">
<text x="95.8" y="158.9">XMIT</text>
<text x="95.8" y="166.5">RCV</text>
</g>
<g font-size="1.2" fill="#840000">
<text x="107.8" y="153.7">C1</text>
<text x="107.8" y="155">C4</text>
<text x="107.8" y="156.2">C5</text>
<text x="107.8" y="157.5">C2</text>
<text x="107.8" y="161.3">C3</text>
<text x="107.8" y="162.6">C7</text>
<text x="107.8" y="163.9">C8</text>
<text x="107.8" y="165.1">C6</text>
<text x="113.3" y="163.9">C1</text>
</g>
<g font-size=".9" fill="#840000">
<text x="99.8" y="155.5">75</text>
<text x="104.4" y="155.5">75</text>
<text x="123.3" y="154.2">Y</text>
<text x="99.8" y="163.1">75</text>
<text x="104.4" y="163.1">75</text>
<text x="105.5" y="167">1000pF</text>
<text x="123.3" y="164.4">G</text>
</g>
</svg>
